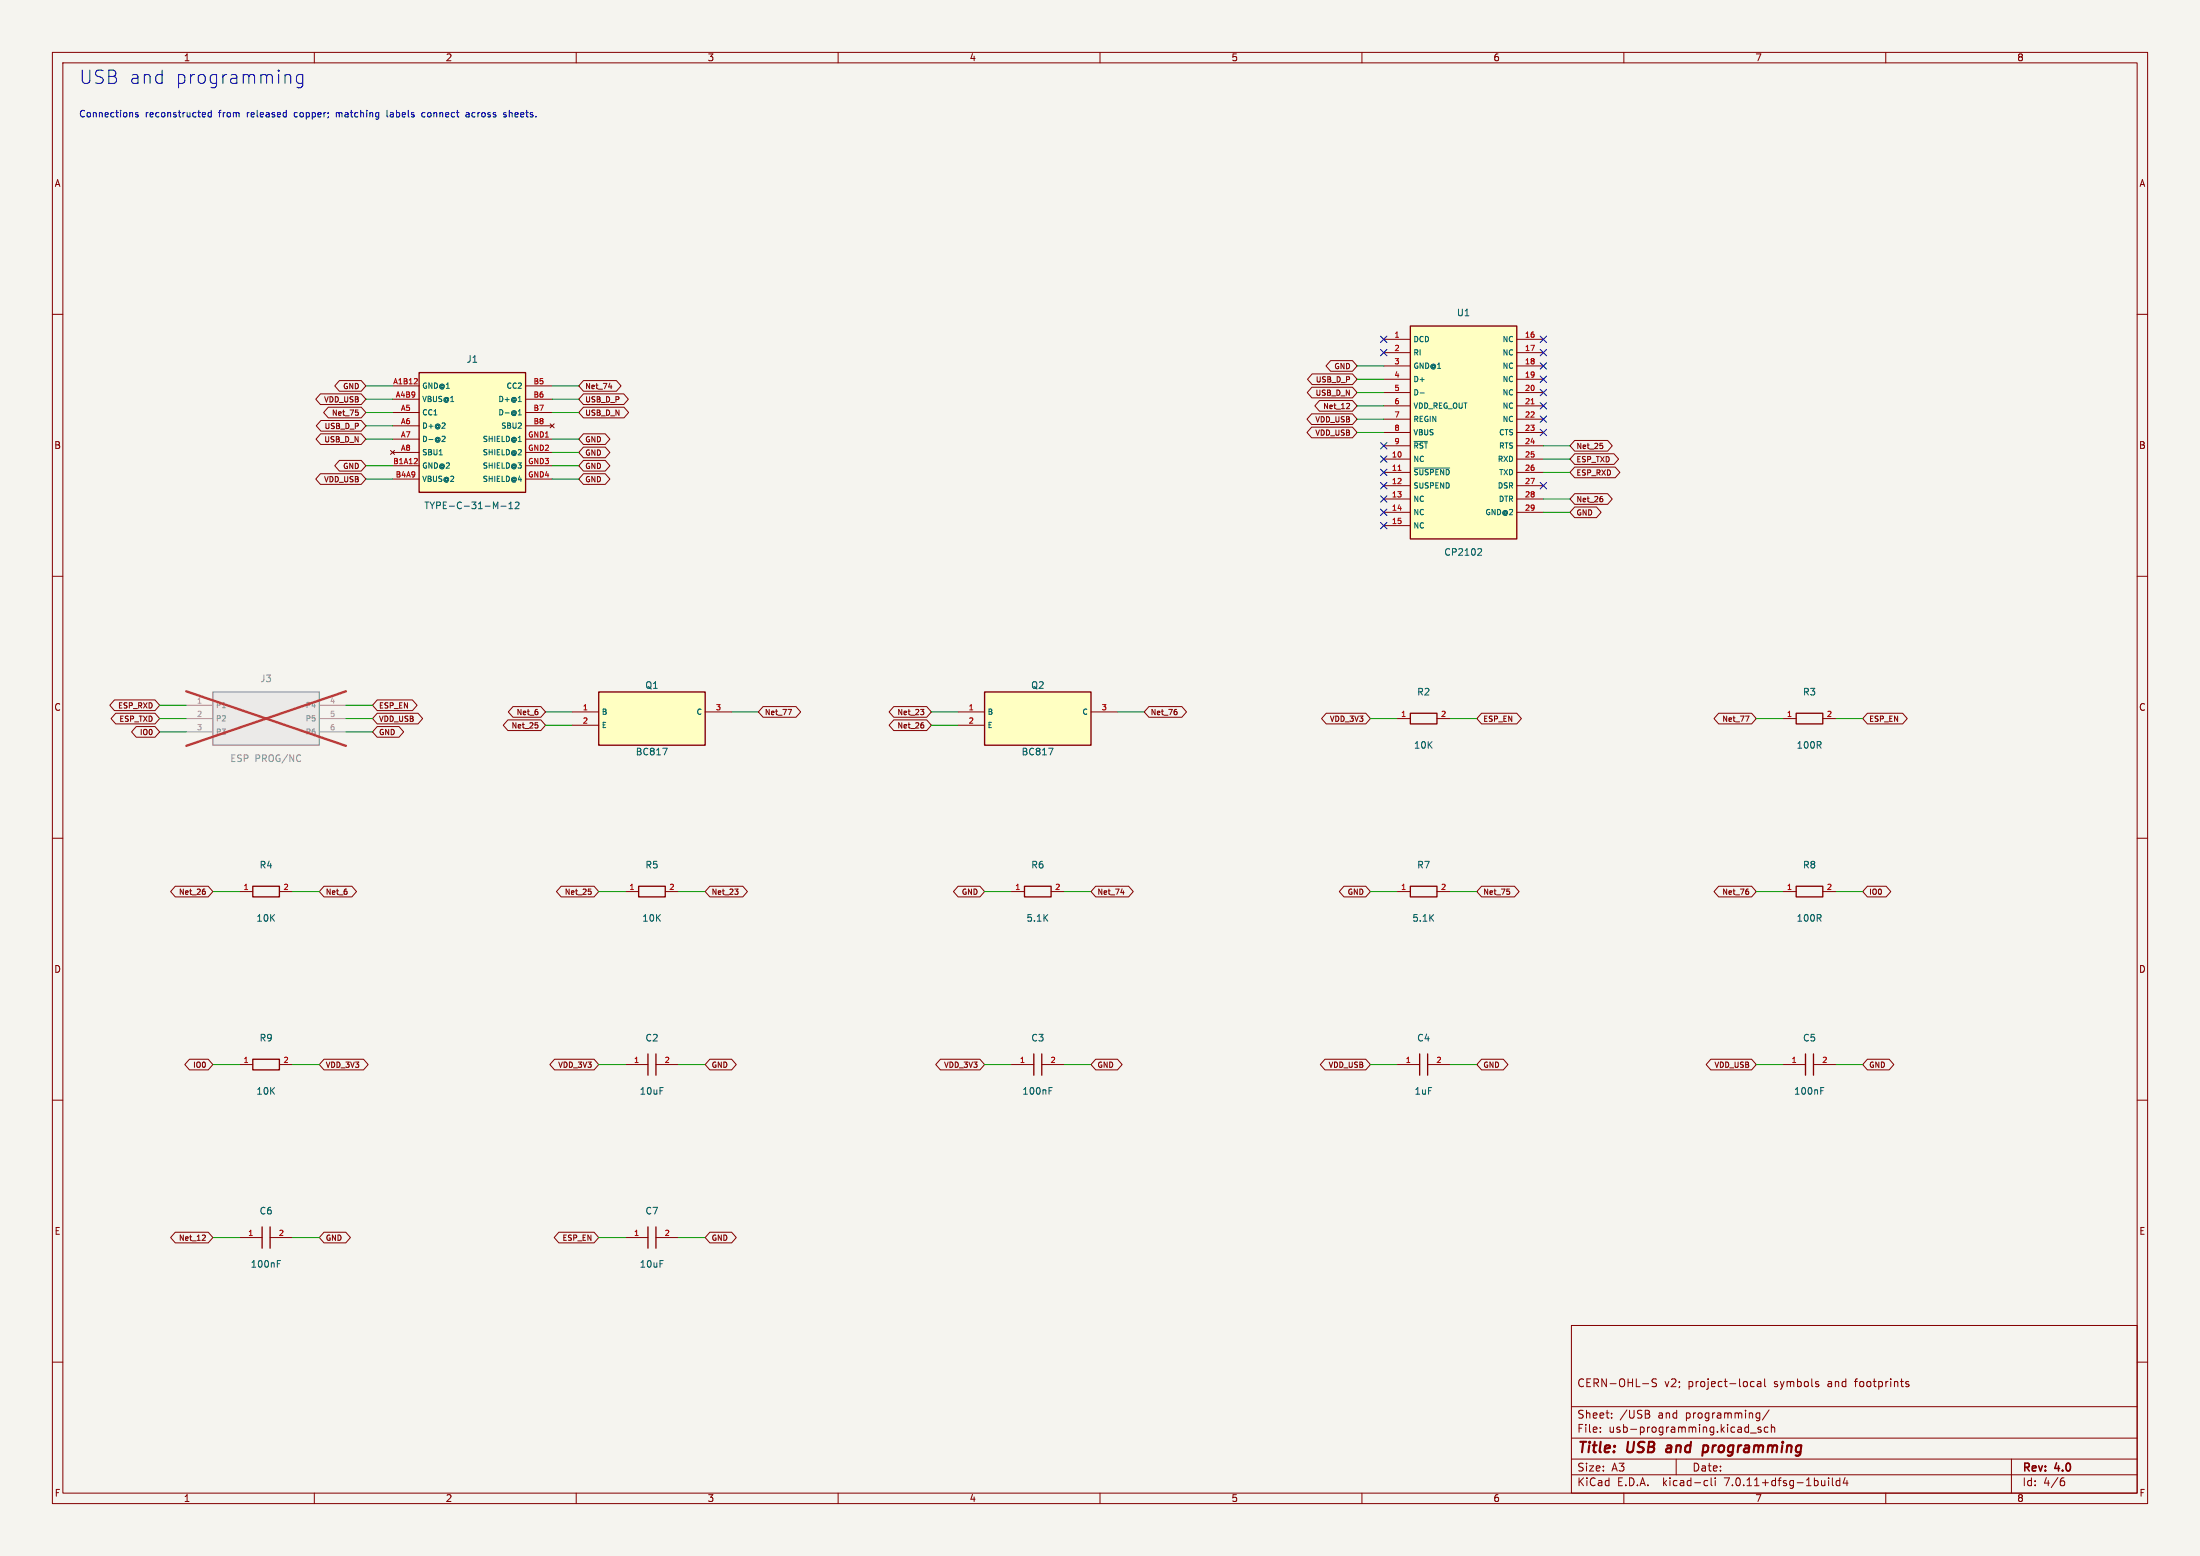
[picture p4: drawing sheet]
<svg xmlns="http://www.w3.org/2000/svg" width="420mm" height="297mm" viewBox="0 0 420 297" stroke-linecap="round" stroke-linejoin="round" font-family="sans-serif">
<path d="M0 0h420v297h-420z" fill="#f5f4ef" stroke="#f5f4ef" stroke-width=".19"/>
<g fill="none" stroke="#840000" stroke-width=".19">
<path d="M10 10h400v277h-400zM12 12h396v273h-396zM60 10v2M110 10v2M160 10v2M210 10v2M260 10v2M310 10v2M360 10v2M10 60h2M408 60h2M61.2 75.2h7.8l.8 1-.8 1h-7.8l-.9-1z"/>
<path d="M62.7 77.7h6.3l.8 1-.8 1.1h-6.3l-.9-1.1zM64.8 72.6h4.2l.8 1.1-.8 1h-4.2l-.9-1zM67.9 78.3h.5M68.2 78.6l.2 .2v.3l-.2 .2M74.9 73.7h5.1M74.9 76.2h5.1M74.9 78.7h5.1M100.3 73.7h5.1M100.3 76.2h5.1M100.3 78.7h5.1M111.4 77.7h7.7l.9 1-.9 1.1h-7.7l-.9-1.1zM111.4 75.2h7.7l.9 1-.9 1h-7.7l-.9-1z"/>
<path d="M111.4 72.6h6.3l.9 1.1-.9 1h-6.3l-.9-1zM116.2 73.9h.6M116.7 73.5v.7M250.4 79h7.8l.9 1-.9 1h-7.8l-.9-1zM250.4 73.9h7.8l.9 1-.9 1h-7.8l-.8-1zM250.5 71.4h7.7l.9 1-.9 1h-7.7l-.9-1zM251.9 76.5h6.3l.9 1-.9 1h-6.3l-.9-1zM254 68.8h4.2l.9 1.1-.9 1h-4.2l-.9-1zM257.2 77h.3l.1 .3-.6 .7h.6M264.2 64.8h5M264.2 67.3h5M264.2 69.9h5"/>
<path d="M264.2 72.4h5M264.2 74.9h5M264.2 77.5h5M289.6 64.8h5M289.6 67.3h5M289.6 69.9h5M289.6 72.4h5M289.6 74.9h5M289.6 77.5h5M61.2 90.4h7.8l.8 1-.8 1.1h-7.8l-.9-1.1zM61.2 82.8h7.8l.8 1-.8 1h-7.8l-.9-1zM61.3 80.3h7.7l.8 1-.8 1h-7.7l-.9-1z"/>
<path d="M64.8 87.9h4.2l.8 1-.8 1h-4.2l-.9-1zM74.5 86l.8 .7M74.9 81.3h5.1M74.9 83.8h5.1M74.9 86.4h5.1M74.9 88.9h5.1M74.9 91.4h5.1M75.3 86l-.8 .7M100.3 81.3h5.1M100.3 83.8h5.1M100.3 86.4h5.1M100.3 88.9h5.1"/>
<path d="M100.3 91.4h5.1M105 80.9l.8 .8M105.8 80.9l-.8 .8M111.4 82.8h4.1l.9 1-.9 1h-4.1l-.9-1zM111.4 90.4h4.1l.9 1-.9 1.1h-4.1l-.9-1.1zM111.4 87.9h4.1l.9 1-.9 1h-4.1l-.9-1zM111.4 85.3h4.1l.9 1.1-.9 1h-4.1l-.9-1zM250.4 81.5h7.8l.9 1.1-.9 1h-7.8l-.9-1zM264.2 87.6h5M264.2 90.2h5M264.2 92.7h5M264.2 95.3h5"/>
<path d="M264.2 97.8h5M264.2 80h5M264.2 82.6h5M264.2 85.1h5M289.6 87.6h5M289.6 90.2h5M289.6 92.7h5M289.6 95.3h5M289.6 97.8h5M289.6 80h5M289.6 82.6h5M289.6 85.1h5"/>
<path d="M300.6 86.6h7.5l.9 1-.9 1h-7.5l-.9-1zM300.6 89.2h7.8l.8 1-.8 1h-7.8l-.9-1zM300.6 84.1h6.3l.9 1-.9 1h-6.3l-.9-1zM300.6 94.2h6.3l.9 1.1-.9 1h-6.3l-.9-1zM300.6 96.8h4.2l.9 1-.9 1h-4.2l-.9-1zM305.5 84.6h.4M305.7 94.8h.2M305.8 85l.2 .2v.2l-.2 .2M305.8 95.2l.2 .1v.3l-.2 .2M10 110h2M264.2 100.3h5M408 110h2"/>
<path d="M21.8 133.6h7.8l.9 1-.9 1h-7.8l-.8-1zM22.1 136.1h7.5l.9 1.1-.9 1h-7.5l-.9-1zM26 138.7h3.6l.9 1-.9 1h-3.6l-.9-1zM72 136.1h7.8l.9 1.1-.9 1h-7.8l-.9-1zM72 133.6h6.7l.9 1-.9 1h-6.7l-.9-1zM72 138.7h4.2l.9 1-.9 1h-4.2l-.9-1zM97 137.4h6.3l.8 1-.8 1h-6.3l-.9-1zM97.9 134.9h5.4l.8 1-.8 1h-5.4l-.9-1zM102.2 137.9h.5M102.5 138.3l.2 .2v.3l-.2 .2M102.7 135.9v.4M109.2 135.9h5.1"/>
<path d="M109.2 138.4h5.1M134.6 135.9h5.1M145.7 134.9h6.3l.9 1-.9 1h-6.3l-.9-1zM150.4 135.4h.7l-.4 1M170.6 134.9h6.3l.9 1-.9 1h-6.3l-.9-1zM170.6 137.4h6.3l.9 1-.9 1h-6.3l-.9-1zM175.7 135.4h.7l-.4 .4M176.1 137.9h.2M176.2 135.8l.2 .2v.2l-.2 .2M176.2 138.3l.2 .2v.3l-.2 .2M182.9 135.9h5.1M182.9 138.4h5.1"/>
<path d="M208.3 135.9h5.1M219.3 134.9h6.3l.9 1-.9 1h-6.3l-.9-1zM224.4 135.4h.2M224.5 135.8l.2 .2v.2l-.2 .2M253.2 136.1h7.5l.9 1.1-.9 1h-7.5l-.9-1zM266.7 137.2h2.5M274.3 137.2h2.6M282.8 136.1h6.8l.8 1.1-.8 1h-6.8l-.9-1zM328.1 136.1h6.3l.9 1.1-.9 1h-6.3l-.9-1zM333.2 136.7h.7l-.4 1M340.4 137.2h2.5M348 137.2h2.5"/>
<path d="M356.5 136.1h6.7l.9 1.1-.9 1h-6.7l-.9-1zM10 160h2M408 160h2M33.5 169.2h6.3l.8 1-.8 1h-6.3l-.9-1zM38.9 169.7h.2M39 170.1l.2 .2v.2l-.2 .2M45.7 170.2h2.6M53.3 170.2h2.6M61.8 169.2h5.4l.9 1-.9 1h-5.4l-.8-1zM107.1 169.2h6.3l.9 1-.9 1h-6.3l-.9-1zM112.3 169.7h.5M112.7 170.1l.2 .2v.2l-.2 .2"/>
<path d="M119.4 170.2h2.5M127 170.2h2.5M135.5 169.2h6.3l.9 1-.9 1h-6.3l-.9-1zM140.3 169.7h.6l-.3 .4M140.7 170.1l.2 .2v.2l-.2 .2M182.9 169.2h4.2l.9 1-.9 1h-4.2l-.9-1zM193 170.2h2.6M200.7 170.2h2.5M209.2 169.2h6.3l.9 1-.9 1h-6.3l-.9-1zM214 170.4h.6M214.5 170v.7M256.6 169.2h4.1l.9 1-.9 1h-4.1l-.9-1z"/>
<path d="M266.7 170.2h2.5M274.3 170.2h2.6M282.8 169.2h6.3l.9 1-.9 1h-6.3l-.9-1zM287.7 169.7h.5M288 170.1l.2 .2v.2l-.2 .2M328.1 169.2h6.3l.9 1-.9 1h-6.3l-.9-1zM333.6 169.7h.1M333.6 170.1l.2 .2v.2l-.2 .2M340.4 170.2h2.5M348 170.2h2.5M356.5 169.2h3.6l.9 1-.9 1h-3.6l-.9-1zM10 210h2"/>
<path d="M36.2 202.2h3.6l.8 1-.8 1h-3.6l-.9-1zM45.7 203.2h2.6M53.3 203.2h2.6M61.8 202.2h7.6l.9 1-.9 1h-7.6l-.8-1zM105.9 202.2h7.5l.9 1-.9 1h-7.5l-.9-1zM119.4 203.2h4.3M125.2 203.2h4.3M135.5 202.2h4.2l.9 1-.9 1h-4.2l-.9-1zM179.5 202.2h7.6l.9 1-.9 1h-7.6l-.9-1zM193 203.2h4.4M198.9 203.2h4.3M209.2 202.2h4.1l.9 1-.9 1h-4.1l-.9-1z"/>
<path d="M252.9 202.2h7.8l.9 1-.9 1h-7.8l-.9-1zM266.7 203.2h4.3M272.5 203.2h4.4M282.8 202.2h4.2l.9 1-.9 1h-4.2l-.9-1zM326.6 202.2h7.8l.9 1-.9 1h-7.8l-.9-1zM340.4 203.2h4.3M346.2 203.2h4.3M356.5 202.2h4.2l.8 1-.8 1h-4.2l-.9-1zM408 210h2M33.5 235.2h6.3l.8 1-.8 1h-6.3l-.9-1zM38.8 235.7l.3 .1 .1 .2-.6 .8h.6M45.7 236.2h4.3"/>
<path d="M51.6 236.2h4.3M61.8 235.2h4.2l.9 1-.9 1h-4.2l-.8-1zM106.7 235.2h6.7l.9 1-.9 1h-6.7l-.9-1zM119.4 236.2h4.3M125.2 236.2h4.3M135.5 235.2h4.2l.9 1-.9 1h-4.2l-.9-1zM10 260h2M300 253h108v32h-108zM408 260h2M300 278.5h108M300 274.5h108M300 268.5h108"/>
<path d="M305.5 273.2v.2M305.5 272.5v.1M307.7 270.5v.2M307.7 269.8v.1M313.6 264.1h1.1M314.6 269.9a.4 .4 0 0 1 .4 .4 .4 .4 0 0 1-.3 .4M314.7 269.3l.2 .2-.2 .3M316.2 263.3l-.5-.1-.3 .1v.5l.7 .2 .1 .4-.3 .3-.5-.1M320 278.5v3M334.2 273.5h1.1M334.9 263.8l-.5-.1-.2 .3 .1 .6h.6M335.5 269.7l.4 .1"/>
<path d="M335.5 263.8h.6l.1 .9M335.9 269.7v1.2l-.1 .2-.4 .1M335.9 270.6l-.4 .1M336.2 272.5l-.4-.1-.2 .2 .1 .2 .5 .2v.3h-.6M336.2 264l-.5 .1a.29 .29 0 0 0-.3 .3 .29 .29 0 0 0 .3 .3l.5-.1M336.9 263.2v1.3l.2 .2M337.5 272.5l-.4-.1-.3 .3 .1 .6h.6M337.7 269.1l-1.3 1.9M338.2 272.5l.2-.1 .3 .1 .1 .9M338.2 271.9v1.5M347 264.2l.2 .2-.2 .3M347 263.7l.2 .1"/>
<path d="M363.8 264l.6 .4-.2 .3-.4-.1M364.4 263.8l-.4-.1-.2 .2M384 278.5v6.5M60 285v2M110 285v2M160 285v2M210 285v2M260 285v2M300 281.5h108M310 285v2M325.6 282.6l.4 .1M326 283.5l-.4 .1"/>
<path d="M326.7 282.1v1.3l.2 .2M327.4 282.1v.1M327.4 282.6v1M349.1 282.1v.1M349.1 282.6v1M349.8 282.1v1.3l.2 .2M351.2 282.7l-.4-.1-.3 .3 .2 .6h.5M351.2 282.1v1.5M352.2 282l-.3 1.1h.9M352.6 282.6v1M360 285v2M393.6 282.7h.3l.3 .2-.1 .5-.5 .2"/>
<path d="M394 282.1l-.4 .1"/>
</g>
<path d="M318.2 276.5l-.2 .4 .3 .3M325.1 277.1h.7M325.2 276h.8M325.2 275.9l-.2 2" fill="none" stroke="#840000" stroke-width=".4"/>
<g fill="none" stroke="#840000" stroke-width=".25">
<path d="M80 71.1h20.3v22.9h-20.3zM269.2 62.2h20.4v40.7h-20.4zM114.3 132.1h20.3v10.1h-20.3zM188 132.1h20.3v10.1h-20.3zM269.2 136.1h5.1v2.1h-5.1zM342.9 136.1h5.1v2.1h-5.1zM48.3 169.2h5v2h-5zM121.9 169.2h5.1v2h-5.1zM195.6 169.2h5.1v2h-5.1zM269.2 169.2h5.1v2h-5.1zM342.9 169.2h5.1v2h-5.1zM48.3 202.2h5v2h-5z"/>
<path d="M123.7 201.2v4M125.2 201.2v4M197.4 201.2v4M198.9 201.2v4M271 201.2v4M272.5 201.2v4M344.7 201.2v4M346.2 201.2v4M50 234.2v4.1M51.6 234.2v4.1M123.7 234.2v4.1M125.2 234.2v4.1"/>
</g>
<g fill="#ffffc2" stroke="#ffffc2" stroke-width=".19">
<path d="M188 132.1h20.3v10.1h-20.3z"/>
<path d="M114.3 132.1h20.3v10.1h-20.3z"/>
<path d="M80 71.1h20.3v22.9h-20.3z"/>
<path d="M269.2 62.2h20.4v40.7h-20.4z"/>
</g>
<g fill="none" stroke="#006464" stroke-width=".19">
<path d="M98.9 76.7h.6M98.9 79.2h.6M98.9 78.5l.3-.3v1M271.1 75h.8M83.9 86.8h.5M84.5 83.3h.4l.1 .3-.7 .7h.7M95.6 96.6h1M97.2 97.1h.7M97.2 96.2l.3-.4v1.3M98.4 96l.4-.2 .3 .4-.8 .9h.8M269.9 89.3h6.9M269.9 84.3h2.6"/>
<path d="M282.3 104.7l.4 .1 .1 .3-.7 .9h.7M126.5 142.8h.9l-.6 1.3M200.2 142.8h.8l-.5 1.3M200.3 208.2h.4M200.3 207.6h.6M347.6 208.2h.4M347.6 207.6h.6M52.9 241.2h.5M52.9 240.6h.7"/>
</g>
<path d="M79.6 72.3v.4l-.6 .6h.7M292.3 77.1h.6M79.6 87.5v.4l-.6 .6h.7M266.9 89.8h.6" fill="none" stroke="#a90000" stroke-width=".19"/>
<path d="M40.6 132.1h20.4v10.1h-20.4z" fill="#ebeae8" stroke="#ebeae8" stroke-width=".19"/>
<path d="M40.6 132.1h20.4v10.1h-20.4z" fill="none" stroke="#9c9b98" stroke-width=".25"/>
<path d="M35.6 134.6h5M35.6 137.2h5M35.6 139.7h5M61 134.6h5M61 137.2h5M61 139.7h5" fill="none" stroke="#9c9b98" stroke-width=".19"/>
<path d="M35.6 132l30.4 10.4M66 132l-30.4 10.4" fill="none" stroke="#eb3a3d" stroke-width=".46"/>
<g fill="none" stroke="#0000c2" stroke-width=".19">
<path d="M55.1 14.2l.4 .4v1.3M57.8 14.2v2.1a.69 .69 0 0 1-1.1 .3M57.8 14.3l-.7-.1-.5 .5v.7l.2 .4 .3 .1 .7-.1M26.3 21.5h-.3l-.1 .2v.1l.4 .2v.3h-.4M38.8 21.5h.4v.3l-.6 .1M39.2 22.3h-.4M40.3 21.5h-.3l-.3 .2 .1 .6h.5M40.3 21.1v1.2M64.2 21.5v.8M64.4 21.5l-.2 .1M73.9 21.1v1l.2 .2M81.1 21.5h-.3l-.3 .2 .2 .6h.4"/>
<path d="M89 21.5h.5v.8M89.5 21.8h-.4l-.2 .2 .2 .3h.4M96.6 21.5h-.3l-.2 .2 .1 .1 .4 .2v.3h-.5"/>
</g>
<g fill="none" stroke="#009600" stroke-width=".19">
<path d="M69.8 76.2h5.1M69.8 78.7h5.1M69.8 73.7h5.1M105.4 76.2h5.1M105.4 78.7h5.1M105.4 73.7h5.1M259.1 69.9h5.1M259.1 77.5h5.1M259.1 72.4h5.1M259.1 74.9h5.1M69.8 88.9h5.1M69.8 91.4h5.1"/>
<path d="M69.8 83.8h5.1M69.8 81.3h5.1M105.4 88.9h5.1M105.4 91.4h5.1M105.4 83.8h5.1M105.4 86.4h5.1M259.1 80h5.1M259.1 82.6h5.1M294.6 85.1h5.1M294.6 90.2h5.1M294.6 95.3h5.1M294.6 97.8h5.1"/>
<path d="M294.6 87.6h5.1M30.5 137.2h5.1M30.5 134.6h5.1M30.5 139.7h5.1M66 137.2h5.1M66 134.6h5.1M66 139.7h5.1M104.1 138.4h5.1M104.1 135.9h5.1M139.7 135.9h5.1M177.8 138.4h5.1M177.8 135.9h5.1"/>
<path d="M213.4 135.9h5M261.6 137.2h5.1M276.9 137.2h5M335.3 137.2h5.1M350.5 137.2h5.1M40.6 170.2h5.1M55.9 170.2h5.1M114.3 170.2h5.1M129.5 170.2h5.1M188 170.2h5M203.2 170.2h5.1M261.6 170.2h5.1"/>
<path d="M276.9 170.2h5M335.3 170.2h5.1M350.5 170.2h5.1M40.6 203.2h5.1M55.9 203.2h5.1M114.3 203.2h5.1M129.5 203.2h5.1M188 203.2h5M203.2 203.2h5.1M261.6 203.2h5.1M276.9 203.2h5M335.3 203.2h5.1"/>
<path d="M350.5 203.2h5.1M40.6 236.2h5.1M55.9 236.2h5.1M114.3 236.2h5.1M129.5 236.2h5.1"/>
</g>
<g fill="none" stroke="#000084" stroke-width=".19">
<path d="M263.6 66.7l1.2 1.2M263.6 64.2l1.2 1.2M264.8 66.7l-1.2 1.2M264.8 64.2l-1.2 1.2M294 79.4l1.2 1.2M294 76.9l1.2 1.2M294 74.3l1.2 1.2M294 71.8l1.2 1.2M294 69.2l1.2 1.3M294 64.2l1.2 1.2M294 66.7l1.2 1.2M295.2 79.4l-1.2 1.2"/>
<path d="M295.2 76.9l-1.2 1.2M295.2 74.3l-1.2 1.2M295.2 71.8l-1.2 1.2M295.2 69.2l-1.2 1.3M295.2 66.7l-1.2 1.2M295.2 64.2l-1.2 1.2M263.6 92.1l1.2 1.2M263.6 84.5l1.2 1.2M263.6 89.6l1.2 1.2M263.6 94.6l1.2 1.3M263.6 97.2l1.2 1.2M263.6 99.7l1.2 1.2"/>
<path d="M263.6 87l1.2 1.2M264.8 92.1l-1.2 1.2M264.8 84.5l-1.2 1.2M264.8 89.6l-1.2 1.2M264.8 99.7l-1.2 1.2M264.8 94.6l-1.2 1.3M264.8 97.2l-1.2 1.2M264.8 87l-1.2 1.2M294 81.9l1.2 1.3M294 92.1l1.2 1.2M295.2 81.9l-1.2 1.3M295.2 92.1l-1.2 1.2"/>
</g>
<g font-size="3.5" fill="#0000c2">
<text x="15" y="16.2">USB and</text>
<text x="33.3" y="16.2">programming</text>
</g>
<g font-size="2.8" fill="#840000">
<text x="301" y="277.9">Title:</text>
<text x="310.6" y="277.9">USB</text>
<text x="319" y="277.9">and</text>
<text x="326.7" y="277.9">programming</text>
</g>
<g font-size="2.1" fill="#840000">
<text x="301" y="265">CERN-OHL-S</text>
<text x="317.7" y="265">v2;</text>
<text x="322.3" y="265">project-local</text>
<text x="338.8" y="265">symbols</text>
<text x="349.2" y="265">and</text>
<text x="354.6" y="265">footprints</text>
<text x="301" y="273.7">File:</text>
<text x="301" y="271">Sheet:</text>
<text x="307.1" y="273.7">usb-programming.kicad_sch</text>
<text x="309.2" y="271">/USB</text>
<text x="316.6" y="271">and</text>
<text x="322" y="271">programming/</text>
<text x="301" y="281.1">Size:</text>
<text x="307.6" y="281.1">A3</text>
<text x="323" y="281.1">Date:</text>
<text x="386" y="281.3">Rev:</text>
<text x="392.4" y="281.3">4.0</text>
<text x="301" y="283.9">KiCad</text>
<text x="308.7" y="283.9">E.D.A.</text>
<text x="317.6" y="283.9">kicad-cli</text>
<text x="329.5" y="283.9">7.0.11+dfsg-1build4</text>
<text x="386" y="283.9">Id:</text>
<text x="390.1" y="283.9">4/6</text>
</g>
<g font-size="1.8" fill="#840000">
<text x="35" y="11.9">1</text>
<text x="85" y="11.9">2</text>
<text x="135" y="11.9">3</text>
<text x="185" y="11.9">4</text>
<text x="235" y="11.9">5</text>
<text x="285" y="11.9">6</text>
<text x="335" y="11.9">7</text>
<text x="385" y="11.9">8</text>
<text x="10.3" y="35.9">A</text>
<text x="408.3" y="35.9">A</text>
<text x="10.3" y="85.9">B</text>
<text x="408.2" y="85.9">B</text>
<text x="10.3" y="135.9">C</text>
<text x="408.2" y="135.9">C</text>
<text x="10.3" y="185.9">D</text>
<text x="408.2" y="185.9">D</text>
<text x="10.3" y="235.9">E</text>
<text x="408.3" y="235.9">E</text>
<text x="10.3" y="285.9">F</text>
<text x="35" y="286.9">1</text>
<text x="85" y="286.9">2</text>
<text x="135" y="286.9">3</text>
<text x="185" y="286.9">4</text>
<text x="235" y="286.9">5</text>
<text x="285" y="286.9">6</text>
<text x="335" y="286.9">7</text>
<text x="385" y="286.9">8</text>
<text x="408.3" y="285.9">F</text>
</g>
<g font-size="1.8" fill="#0000c2">
<text x="15" y="22.6">Connections</text>
<text x="27.7" y="22.6">reconstructed</text>
<text x="41.9" y="22.6">from</text>
<text x="47.4" y="22.6">released</text>
<text x="56.6" y="22.6">copper;</text>
<text x="64.8" y="22.6">matching</text>
<text x="74.7" y="22.6">labels</text>
<text x="81.6" y="22.6">connect</text>
<text x="90.2" y="22.6">across</text>
<text x="97.6" y="22.6">sheets.</text>
</g>
<g font-size="1.8" fill="#006464">
<text x="278" y="60.6">U1</text>
<text x="89" y="69.4">J1</text>
<text x="80.9" y="97.4">TYPE-C-31-M-12</text>
<text x="275.6" y="106.3">CP2102</text>
<text x="123.1" y="131.7">Q1</text>
<text x="196.7" y="131.7">Q2</text>
<text x="270.4" y="132.9">R2</text>
<text x="344.1" y="132.9">R3</text>
<text x="269.8" y="143.1">10K</text>
<text x="342.9" y="143.1">100R</text>
<text x="121.3" y="144.4">BC817</text>
<text x="194.9" y="144.4">BC817</text>
<text x="49.5" y="166">R4</text>
<text x="123.1" y="166">R5</text>
<text x="196.8" y="166">R6</text>
<text x="270.4" y="166">R7</text>
<text x="344.1" y="166">R8</text>
<text x="48.9" y="176.1">10K</text>
<text x="122.5" y="176.1">10K</text>
<text x="195.9" y="176.1">5.1K</text>
<text x="269.5" y="176.1">5.1K</text>
<text x="342.9" y="176.1">100R</text>
<text x="49.5" y="199">R9</text>
<text x="123.1" y="199">C2</text>
<text x="196.8" y="199">C3</text>
<text x="270.4" y="199">C4</text>
<text x="344.1" y="199">C5</text>
<text x="48.9" y="209.1">10K</text>
<text x="122" y="209.1">10uF</text>
<text x="195.1" y="209.1">100nF</text>
<text x="270" y="209.1">1uF</text>
<text x="342.4" y="209.1">100nF</text>
<text x="49.5" y="232">C6</text>
<text x="123.1" y="232">C7</text>
<text x="47.8" y="242.2">100nF</text>
<text x="122" y="242.2">10uF</text>
</g>
<g font-size="1.8" fill="#939391">
<text x="49.6" y="130.4">J3</text>
<text x="43.9" y="145.6">ESP</text>
<text x="48.7" y="145.6">PROG/NC</text>
</g>
<g font-size="1.4" fill="#a90000">
<text x="266.1" y="64.5">1</text>
<text x="291" y="64.5">16</text>
<text x="266.1" y="67.1">2</text>
<text x="266.1" y="69.6">3</text>
<text x="291" y="67.1">17</text>
<text x="291" y="69.6">18</text>
<text x="74.9" y="73.4">A1B12</text>
<text x="75.4" y="75.9">A4B9</text>
<text x="101.8" y="73.4">B5</text>
<text x="101.8" y="75.9">B6</text>
<text x="266.1" y="72.1">4</text>
<text x="266.1" y="74.7">5</text>
<text x="266.1" y="77.2">6</text>
<text x="291" y="72.1">19</text>
<text x="291" y="74.7">20</text>
<text x="291" y="77.2">21</text>
<text x="76.4" y="78.5">A5</text>
<text x="76.4" y="81">A6</text>
<text x="76.4" y="83.6">A7</text>
<text x="100.7" y="83.6">GND1</text>
<text x="101.8" y="78.5">B7</text>
<text x="101.8" y="81">B8</text>
<text x="266.1" y="79.8">7</text>
<text x="266.1" y="82.3">8</text>
<text x="291" y="79.8">22</text>
<text x="291" y="82.3">23</text>
<text x="74.9" y="88.6">B1A12</text>
<text x="76.4" y="86.1">A8</text>
<text x="100.7" y="86.1">GND2</text>
<text x="100.7" y="88.6">GND3</text>
<text x="265.6" y="87.4">10</text>
<text x="265.6" y="89.9">11</text>
<text x="266.1" y="84.8">9</text>
<text x="291" y="84.8">24</text>
<text x="291" y="87.4">25</text>
<text x="291" y="89.9">26</text>
<text x="75.4" y="91.2">B4A9</text>
<text x="100.7" y="91.2">GND4</text>
<text x="265.6" y="92.5">12</text>
<text x="265.6" y="95">13</text>
<text x="291" y="92.5">27</text>
<text x="291" y="95">28</text>
<text x="265.6" y="97.5">14</text>
<text x="265.6" y="100.1">15</text>
<text x="291" y="97.5">29</text>
<text x="111.1" y="135.6">1</text>
<text x="136.5" y="135.6">3</text>
<text x="184.8" y="135.6">1</text>
<text x="210.2" y="135.6">3</text>
<text x="267.4" y="136.9">1</text>
<text x="275" y="136.9">2</text>
<text x="341" y="136.9">1</text>
<text x="348.6" y="136.9">2</text>
<text x="111.1" y="138.2">2</text>
<text x="184.8" y="138.2">2</text>
<text x="46.4" y="169.9">1</text>
<text x="54" y="169.9">2</text>
<text x="120" y="169.9">1</text>
<text x="127.7" y="169.9">2</text>
<text x="193.7" y="169.9">1</text>
<text x="201.3" y="169.9">2</text>
<text x="267.4" y="169.9">1</text>
<text x="275" y="169.9">2</text>
<text x="341" y="169.9">1</text>
<text x="348.6" y="169.9">2</text>
<text x="46.4" y="202.9">1</text>
<text x="54" y="202.9">2</text>
<text x="120.9" y="202.9">1</text>
<text x="126.8" y="202.9">2</text>
<text x="194.6" y="202.9">1</text>
<text x="200.4" y="202.9">2</text>
<text x="268.2" y="202.9">1</text>
<text x="274.1" y="202.9">2</text>
<text x="341.9" y="202.9">1</text>
<text x="347.8" y="202.9">2</text>
<text x="47.3" y="236">1</text>
<text x="53.1" y="236">2</text>
<text x="120.9" y="236">1</text>
<text x="126.8" y="236">2</text>
</g>
<g font-size="1.4" fill="#006464">
<text x="269.7" y="65.5">DCD</text>
<text x="286.7" y="65.5">NC</text>
<text x="269.7" y="68">RI</text>
<text x="269.7" y="70.6">GND@1</text>
<text x="286.7" y="68">NC</text>
<text x="286.7" y="70.6">NC</text>
<text x="80.5" y="74.4">GND@1</text>
<text x="80.5" y="76.9">VBUS@1</text>
<text x="95" y="76.9">D+@1</text>
<text x="96.6" y="74.4">CC2</text>
<text x="269.7" y="73.1">D+</text>
<text x="269.7" y="75.7">D-</text>
<text x="286.7" y="73.1">NC</text>
<text x="286.7" y="75.7">NC</text>
<text x="80.5" y="79.5">CC1</text>
<text x="80.5" y="82">D+@2</text>
<text x="95" y="79.5">D-@1</text>
<text x="95.6" y="82">SBU2</text>
<text x="269.7" y="78.2">VDD_REG_OUT</text>
<text x="269.7" y="80.7">REGIN</text>
<text x="269.7" y="83.3">VBUS</text>
<text x="286" y="83.3">CTS</text>
<text x="286.7" y="78.2">NC</text>
<text x="286.7" y="80.7">NC</text>
<text x="80.5" y="84.6">D-@2</text>
<text x="80.5" y="87.1">SBU1</text>
<text x="80.5" y="89.6">GND@2</text>
<text x="92" y="84.6">SHIELD@1</text>
<text x="92" y="87.1">SHIELD@2</text>
<text x="92" y="89.6">SHIELD@3</text>
<text x="269.7" y="88.4">NC</text>
<text x="269.7" y="85.8">~{RST}</text>
<text x="285.8" y="88.4">RXD</text>
<text x="286" y="85.8">RTS</text>
<text x="80.5" y="92.2">VBUS@2</text>
<text x="92" y="92.2">SHIELD@4</text>
<text x="269.7" y="90.9">~{SUSPEND}</text>
<text x="269.7" y="93.4">SUSPEND</text>
<text x="269.7" y="96">NC</text>
<text x="285.8" y="93.4">DSR</text>
<text x="286" y="96">DTR</text>
<text x="286" y="90.9">TXD</text>
<text x="269.7" y="98.5">NC</text>
<text x="269.7" y="101.1">NC</text>
<text x="283.4" y="98.5">GND@2</text>
<text x="114.8" y="136.6">B</text>
<text x="132.8" y="136.6">C</text>
<text x="188.5" y="136.6">B</text>
<text x="206.5" y="136.6">C</text>
<text x="114.8" y="139.2">E</text>
<text x="188.5" y="139.2">E</text>
</g>
<g font-size="1.4" fill="#840000">
<text x="254.6" y="70.7">GND</text>
<text x="61.7" y="77">VDD_USB</text>
<text x="65.4" y="74.5">GND</text>
<text x="111.6" y="77">USB_D_P</text>
<text x="111.6" y="74.5">Net_74</text>
<text x="251" y="75.7">USB_D_N</text>
<text x="251.1" y="73.2">USB_D_P</text>
<text x="61.8" y="82.1">USB_D_P</text>
<text x="63.2" y="79.5">Net_75</text>
<text x="111.6" y="79.5">USB_D_N</text>
<text x="251" y="83.4">VDD_USB</text>
<text x="251" y="80.8">VDD_USB</text>
<text x="252.5" y="78.3">Net_12</text>
<text x="61.8" y="84.6">USB_D_N</text>
<text x="65.4" y="89.7">GND</text>
<text x="111.6" y="84.6">GND</text>
<text x="111.6" y="89.7">GND</text>
<text x="111.6" y="87.2">GND</text>
<text x="300.9" y="88.4">ESP_TXD</text>
<text x="300.9" y="85.9">Net_25</text>
<text x="61.7" y="92.2">VDD_USB</text>
<text x="111.6" y="92.2">GND</text>
<text x="300.9" y="91">ESP_RXD</text>
<text x="300.9" y="96.1">Net_26</text>
<text x="300.9" y="98.6">GND</text>
<text x="22.4" y="135.4">ESP_RXD</text>
<text x="22.6" y="138">ESP_TXD</text>
<text x="72.3" y="138">VDD_USB</text>
<text x="72.3" y="135.4">ESP_EN</text>
<text x="98.5" y="136.7">Net_6</text>
<text x="145.9" y="136.7">Net_77</text>
<text x="171.2" y="136.7">Net_23</text>
<text x="219.6" y="136.7">Net_76</text>
<text x="253.7" y="138">VDD_3V3</text>
<text x="283.1" y="138">ESP_EN</text>
<text x="328.7" y="138">Net_77</text>
<text x="356.7" y="138">ESP_EN</text>
<text x="26.6" y="140.5">IO0</text>
<text x="72.3" y="140.5">GND</text>
<text x="97.5" y="139.2">Net_25</text>
<text x="171.2" y="139.2">Net_26</text>
<text x="34" y="171">Net_26</text>
<text x="62.1" y="171">Net_6</text>
<text x="107.7" y="171">Net_25</text>
<text x="135.8" y="171">Net_23</text>
<text x="183.5" y="171">GND</text>
<text x="209.4" y="171">Net_74</text>
<text x="257.1" y="171">GND</text>
<text x="283.1" y="171">Net_75</text>
<text x="328.7" y="171">Net_76</text>
<text x="356.7" y="171">IO0</text>
<text x="36.7" y="204">IO0</text>
<text x="62.1" y="204">VDD_3V3</text>
<text x="106.4" y="204">VDD_3V3</text>
<text x="135.8" y="204">GND</text>
<text x="180.1" y="204">VDD_3V3</text>
<text x="209.4" y="204">GND</text>
<text x="253.5" y="204">VDD_USB</text>
<text x="283.1" y="204">GND</text>
<text x="327.2" y="204">VDD_USB</text>
<text x="356.7" y="204">GND</text>
<text x="34" y="237">Net_12</text>
<text x="62.1" y="237">GND</text>
<text x="107.2" y="237">ESP_EN</text>
<text x="135.8" y="237">GND</text>
</g>
<g font-size="1.4" fill="#a5a4a2">
<text x="37.5" y="134.4">1</text>
<text x="37.5" y="136.9">2</text>
<text x="62.9" y="134.4">4</text>
<text x="62.9" y="136.9">5</text>
<text x="37.5" y="139.4">3</text>
<text x="62.9" y="139.4">6</text>
</g>
<g font-size="1.4" fill="#939391">
<text x="41.1" y="135.4">P1</text>
<text x="41.1" y="137.9">P2</text>
<text x="58.2" y="135.4">P4</text>
<text x="58.2" y="137.9">P5</text>
<text x="41.1" y="140.4">P3</text>
<text x="58.2" y="140.4">P6</text>
</g>
</svg>
